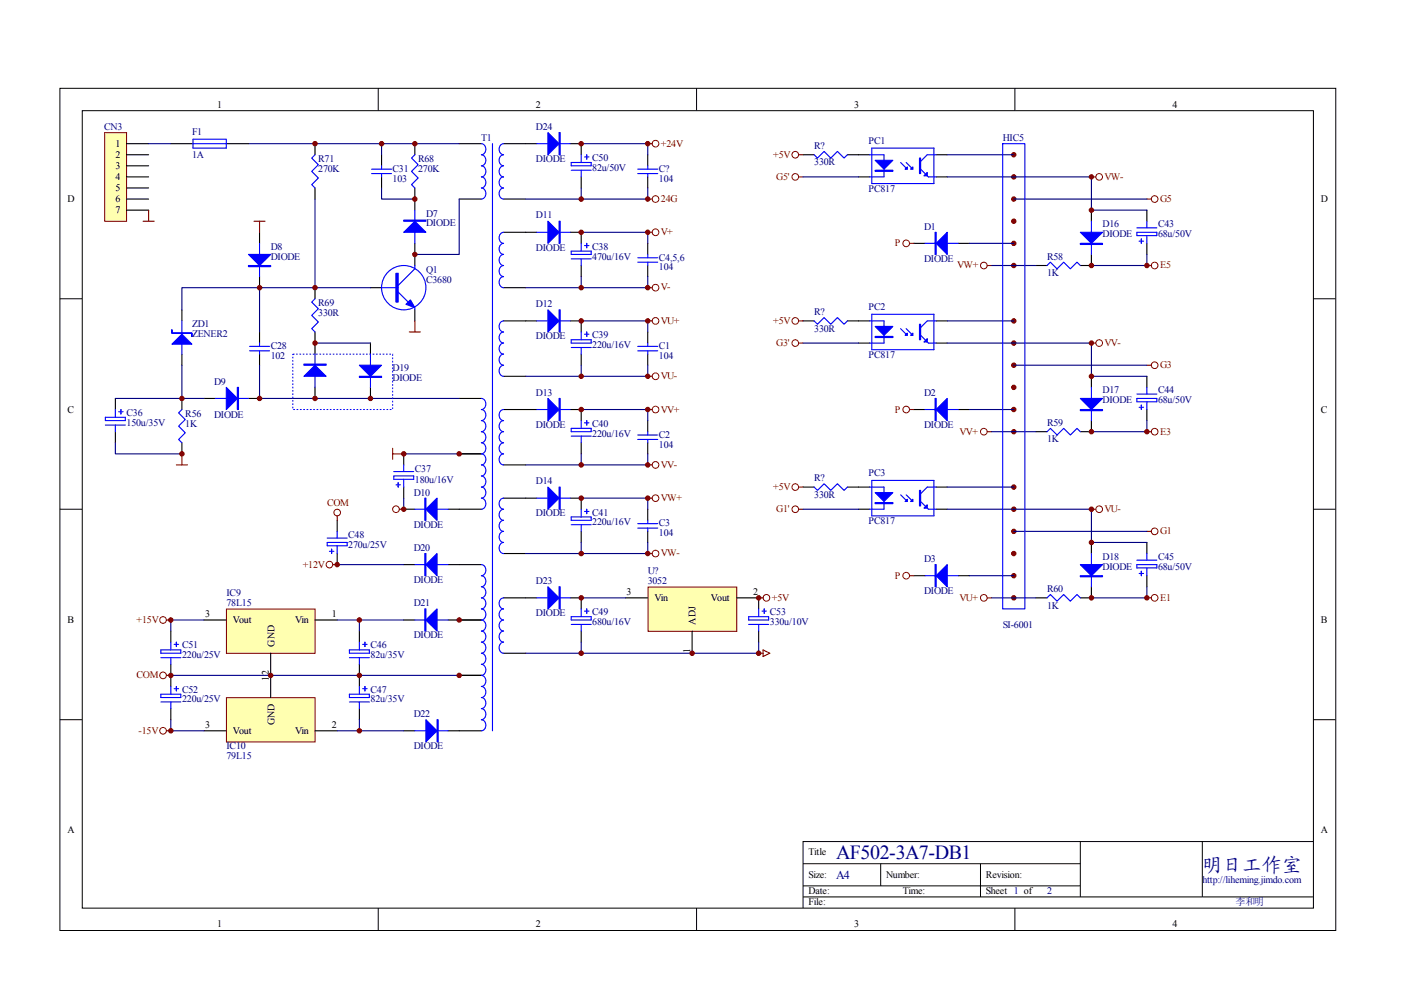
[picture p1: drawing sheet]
<svg xmlns="http://www.w3.org/2000/svg" width="297mm" height="210mm" viewBox="0 0 297 210" stroke-linecap="round" stroke-linejoin="round" font-family="sans-serif">
<g fill="none" stroke="#000" stroke-width=".21">
<path d="M12.7 18.7h270.5v178.6h-270.5zM80.2 18.7v4.7M147.7 18.7v4.7M215.2 18.7v4.7M17.4 23.5h261.1v169h-261.1zM12.7 63.3h4.7M278.4 63.3h4.7M12.7 108h4.7M278.4 108h4.7M12.7 152.6h4.7M278.4 152.6h4.7M229 178.4v11.8"/>
<path d="M254.9 178.4h-84.6v14.1M278.4 178.4h-23.5v11.8M80.2 192.5v4.7M147.7 192.5v4.7M170.3 183.1h58.7M170.3 190.2h108.1M170.3 187.8h58.7M186.7 183.1v4.7M207.9 183.1v7.1M215.2 192.5v4.7"/>
</g>
<path d="M22.3 28.2h4.5v18.7h-4.5z" fill="#ffffb0"/>
<g fill="none" stroke="#800000" stroke-width=".21">
<path d="M22.2 28.1h4.6v18.8h-4.6z"/>
<circle cx="139" cy="30.5" r=".71"/>
<circle cx="139" cy="49.2" r=".71"/>
<circle cx="139" cy="42.2" r=".71"/>
<circle cx="139" cy="79.8" r=".71"/>
<circle cx="139" cy="68" r=".71"/>
<circle cx="139" cy="61" r=".71"/>
<circle cx="139" cy="98.6" r=".71"/>
<circle cx="139" cy="86.8" r=".71"/>
<circle cx="84" cy="108" r=".71"/>
<circle cx="139" cy="105.6" r=".71"/>
<circle cx="139" cy="117.4" r=".71"/>
</g>
<g fill="none" stroke="#000" stroke-width=".23">
<path d="M26.8 30.5h4.7M26.8 32.8h4.7M26.8 35.2h4.7M26.8 37.5h4.7M26.8 39.9h4.7M66.8 30.5v2.3M66.8 39.9v2.3M80.9 32.8v2.4M80.9 37.5v2.4M88 30.5v2.3M88 39.9v4.7M97.4 30.5h4.7"/>
<path d="M106.8 30.5h7M120.9 30.5h2.3v2.3M123.2 37.5v2.4M137.3 32.8v2.4M137.3 37.5v2.4M26.8 42.2h4.7M26.8 44.6h4.7M55 49.3v2.3M55 58.6v2.4M88 51.6v4.7M97.4 42.2h4.7M106.8 42.2h4.7"/>
<path d="M106.8 49.3h7M120.9 49.3h2.3v2.3M123.2 56.3v2.3M137.3 51.6v2.3M137.3 56.3v2.3M38.6 65.7v2.3M38.6 75.1v2.3M55 70.4v2.3M55 75.1v2.3M66.8 61v2.3M66.8 70.4v4.7M78.5 61h2.4"/>
<path d="M78.5 72.7v2.4M88 65.7v2.3M106.8 61h4.7M106.8 79.8h4.7M106.8 68h7M120.9 68h2.3v2.4M123.2 75.1v2.3M137.3 70.4v2.3M137.3 75.1v2.3M24.5 84.5v2.3M24.5 91.5v2.4M38.6 84.5v2.3"/>
<path d="M38.6 93.9v2.3M43.3 84.5h2.3M52.7 84.5h2.3M66.8 82.1v2.4M78.5 82.1v2.4M85.6 96.2v2.4M97.4 84.5h4.7M97.4 96.2h4.7M106.8 98.6h4.7M106.8 86.8h7M120.9 86.8h2.3v2.4M123.2 93.9v2.3"/>
<path d="M137.3 89.2v2.3M137.3 93.9v2.3M85.6 108h2.4M85.6 103.3v2.3M95 108h7.1M97.4 119.7h4.7M106.8 117.4h4.7M106.8 105.6h7M120.9 105.6h2.3v2.4M123.2 112.7v2.3M137.3 108v2.3M137.3 112.7v2.3"/>
<path d="M97.4 131.5h4.7M106.8 138.5h4.7M106.8 126.8h4.7M97.4 143.2h4.7M97.4 154.9h4.7"/>
</g>
<g fill="none" stroke="#00f" stroke-width=".23">
<path d="M66.8 32.8l-.7 .7 1.4 1.4-1.4 1.4 1.4 1.4-1.4 1.5 .7 .7M78.8 35.9h4.2M78.8 36.8h4.2M80.9 35.2v.7M80.9 36.8v.7M88 32.8l-.8 .7 1.5 1.4-1.5 1.4 1.5 1.4-1.5 1.5 .8 .7M102.1 30.5a1.2 1.2 0 0 1 .9 1.1 1.2 1.2 0 0 1-.9 1.2 1.2 1.2 0 0 1 .9 1.2 1.2 1.2 0 0 1-.9 1.2 1.2 1.2 0 0 1 .9 1.1 1.2 1.2 0 0 1-.9 1.2 1.2 1.2 0 0 1 .9 1.2 1.2 1.2 0 0 1-.9 1.2 1.2 1.2 0 0 1 .9 1.1 1.2 1.2 0 0 1-.9 1.2M104.4 30.5v124.4M106.8 30.5a1.21 1.21 0 0 0-1 1.1 1.21 1.21 0 0 0 1 1.2 1.2 1.2 0 0 0-1 1.2 1.2 1.2 0 0 0 1 1.2 1.2 1.2 0 0 0-1 1.1 1.2 1.2 0 0 0 1 1.2 1.2 1.2 0 0 0-1 1.2 1.2 1.2 0 0 0 1 1.2 1.2 1.2 0 0 0-1 1.1 1.2 1.2 0 0 0 1 1.2M113.8 30.5h7.1M121.1 34.5h4.2v.7h-4.2zM121.1 36.1h4.2"/>
<path d="M123.2 32.8v1.7M123.2 36.1v1.4M123.9 33.3h1M124.4 32.8v.9M135.2 35.9h4.3M135.2 36.8h4.3M137.3 35.2v.7M137.3 36.8v.7M55 51.6v7M88 56.3v.7l-3.6 3.5M88 44.6v7M106.8 49.3a1.2 1.2 0 0 0-1 1.1 1.2 1.2 0 0 0 1 1.2 1.2 1.2 0 0 0-1 1.2 1.2 1.2 0 0 0 1 1.1 1.2 1.2 0 0 0-1 1.2 1.2 1.2 0 0 0 1 1.2 1.2 1.2 0 0 0-1 1.2 1.2 1.2 0 0 0 1 1.1 1.2 1.2 0 0 0-1 1.2 1.2 1.2 0 0 0 1 1.2"/>
<path d="M113.8 49.3h7.1M121.1 53.2h4.2v.7h-4.2zM121.1 54.9h4.2M123.2 51.6v1.6M123.2 54.9v1.4M123.9 52.1h1M124.4 51.6v.9M135.2 54.7h4.3M135.2 55.6h4.3M137.3 53.9v.8M137.3 55.6v.7M38.6 68v7.1"/>
<path d="M52.9 73.4h4.2M52.9 74.4h4.2M55 72.7v.7M55 74.4v.7M66.8 63.3l-.7 .7 1.4 1.5-1.4 1.4 1.4 1.4-1.4 1.4 .7 .7M66.8 75.1v7M78.5 75.1v7M80.9 61h3.5M84.4 61.9l2.1 2.1M88 65.2v.5M106.8 68a1.2 1.2 0 0 0-1 1.2 1.2 1.2 0 0 0 1 1.2 1.2 1.2 0 0 0-1 1.2 1.2 1.2 0 0 0 1 1.1 1.2 1.2 0 0 0-1 1.2 1.2 1.2 0 0 0 1 1.2 1.2 1.2 0 0 0-1 1.2 1.2 1.2 0 0 0 1 1.1 1.2 1.2 0 0 0-1 1.2 1.2 1.2 0 0 0 1 1.2M113.8 68h7.1"/>
<path d="M121.1 72h4.2v.7h-4.2zM121.1 73.7h4.2M123.2 70.4v1.6M123.2 73.7v1.4M123.9 70.9h1M124.4 70.4v.9M135.2 73.4h4.3M135.2 74.4h4.3M137.3 72.7v.7M137.3 74.4v.7M22.3 88.5h4.3v.7h-4.3zM22.3 90.1h4.3"/>
<path d="M24.5 86.8v1.7M24.5 90.1v1.4M25.2 87.3h.9M25.6 86.8v1M38.6 86.8l-.7 .7 1.4 1.4-1.4 1.5 1.4 1.4-1.4 1.4 .7 .7M45.6 84.5h7.1M83.5 100h4.2M85.6 98.6v1.4M102.1 84.5a1.2 1.2 0 0 1 .9 1.2 1.2 1.2 0 0 1-.9 1.1 1.2 1.2 0 0 1 .9 1.2 1.2 1.2 0 0 1-.9 1.2 1.2 1.2 0 0 1 .9 1.2 1.2 1.2 0 0 1-.9 1.1 1.2 1.2 0 0 1 .9 1.2 1.2 1.2 0 0 1-.9 1.2 1.2 1.2 0 0 1 .9 1.2 1.2 1.2 0 0 1-.9 1.1M102.1 96.2a1.2 1.2 0 0 1 .9 1.2 1.2 1.2 0 0 1-.9 1.2 1.2 1.2 0 0 1 .9 1.1 1.2 1.2 0 0 1-.9 1.2 1.2 1.2 0 0 1 .9 1.2 1.2 1.2 0 0 1-.9 1.2 1.2 1.2 0 0 1 .9 1.1 1.2 1.2 0 0 1-.9 1.2 1.2 1.2 0 0 1 .9 1.2 1.2 1.2 0 0 1-.9 1.2M106.8 96.2a1.2 1.2 0 0 0-1 1.2 1.2 1.2 0 0 0 1 1.2M106.8 86.8a1.2 1.2 0 0 0-1 1.2 1.2 1.2 0 0 0 1 1.2 1.2 1.2 0 0 0-1 1.2 1.2 1.2 0 0 0 1 1.1 1.2 1.2 0 0 0-1 1.2 1.2 1.2 0 0 0 1 1.2 1.2 1.2 0 0 0-1 1.2 1.2 1.2 0 0 0 1 1.1"/>
<path d="M113.8 86.8h7.1M121.1 90.8h4.2v.7h-4.2zM121.1 92.5h4.2M123.2 89.2v1.6M123.2 92.5v1.4M123.9 89.6h1M124.4 89.2v.9M135.2 92.2h4.3M135.2 93.2h4.3M137.3 91.5v.7M137.3 93.2v.7M83.5 100.9h4.2v.7h-4.2z"/>
<path d="M84 102.8h.9M84.4 102.3v1M85.6 101.6v1.7M88 108h7M102.1 119.7a1.2 1.2 0 0 1 .9 1.2 1.2 1.2 0 0 1-.9 1.2 1.2 1.2 0 0 1 .9 1.1 1.2 1.2 0 0 1-.9 1.2 1.2 1.2 0 0 1 .9 1.2 1.2 1.2 0 0 1-.9 1.2M106.8 105.6a1.2 1.2 0 0 0-1 1.2 1.2 1.2 0 0 0 1 1.2 1.21 1.21 0 0 0-1 1.1 1.21 1.21 0 0 0 1 1.2 1.2 1.2 0 0 0-1 1.2 1.2 1.2 0 0 0 1 1.2 1.2 1.2 0 0 0-1 1.1 1.2 1.2 0 0 0 1 1.2 1.2 1.2 0 0 0-1 1.2 1.2 1.2 0 0 0 1 1.2M113.8 105.6h7.1M121.1 109.6h4.2v.7h-4.2zM121.1 111.3h4.2M123.2 108v1.6M123.2 111.3v1.4M123.9 108.4h1"/>
<path d="M124.4 108v.9M135.2 111h4.3M135.2 112h4.3M137.3 110.3v.7M137.3 112v.7M102.1 126.8a1.2 1.2 0 0 1 .9 1.1 1.2 1.2 0 0 1-.9 1.2 1.2 1.2 0 0 1 .9 1.2 1.2 1.2 0 0 1-.9 1.2 1.2 1.2 0 0 1 .9 1.1 1.2 1.2 0 0 1-.9 1.2 1.2 1.2 0 0 1 .9 1.2 1.2 1.2 0 0 1-.9 1.2 1.2 1.2 0 0 1 .9 1.1 1.2 1.2 0 0 1-.9 1.2 1.2 1.2 0 0 1 .9 1.2 1.2 1.2 0 0 1-.9 1.2 1.2 1.2 0 0 1 .9 1.1 1.2 1.2 0 0 1-.9 1.2 1.2 1.2 0 0 1 .9 1.2 1.2 1.2 0 0 1-.9 1.1 1.2 1.2 0 0 1 .9 1.2 1.2 1.2 0 0 1-.9 1.2 1.2 1.2 0 0 1 .9 1.2 1.2 1.2 0 0 1-.9 1.1 1.2 1.2 0 0 1 .9 1.2 1.2 1.2 0 0 1-.9 1.2 1.2 1.2 0 0 1 .9 1.2 1.2 1.2 0 0 1-.9 1.1M106.8 126.8a1.2 1.2 0 0 0-1 1.1 1.2 1.2 0 0 0 1 1.2 1.2 1.2 0 0 0-1 1.2 1.2 1.2 0 0 0 1 1.2 1.2 1.2 0 0 0-1 1.1 1.2 1.2 0 0 0 1 1.2 1.2 1.2 0 0 0-1 1.2 1.2 1.2 0 0 0 1 1.2 1.2 1.2 0 0 0-1 1.1 1.2 1.2 0 0 0 1 1.2"/>
<circle cx="85.6" cy="61" r="4.7"/>
</g>
<g fill="#00f" stroke="#00f" stroke-width=".23">
<path d="M87 63.6l1 1.6-1.9-.7z"/>
<path d="M85.6 49.3l2.4-2.4 2.3 2.4z"/>
<path d="M48 82.1l2.3 2.4-2.3 2.3z"/>
<path d="M76.2 77.4h4.7l-2.4 2.4z"/>
<path d="M64.4 79.8l2.4-2.4 2.3 2.4z"/>
<path d="M90.3 108l2.4-2.4v4.7z"/>
<path d="M52.7 53.9h4.7l-2.4 2.4z"/>
<path d="M36.4 73l2.2-2.1 2.1 2.1z"/>
<path d="M116.2 28.1l2.3 2.4-2.3 2.3z"/>
<path d="M116.2 46.9l2.3 2.4-2.3 2.3z"/>
<path d="M116.2 65.7l2.3 2.3-2.3 2.4z"/>
<path d="M116.2 84.5l2.3 2.3-2.3 2.4z"/>
<path d="M116.2 103.3l2.3 2.3-2.3 2.4z"/>
<path d="M84 57.9h.4v6.1h-.4z" fill-rule="evenodd"/>
<path d="M85.6 46.7h4.7v.2h-4.7z" fill-rule="evenodd"/>
<path d="M50.3 82.1h.3v4.7h-.3z" fill-rule="evenodd"/>
<path d="M76.2 79.8h4.7v.2h-4.7z" fill-rule="evenodd"/>
<path d="M64.4 77.2h4.7v.2h-4.7z" fill-rule="evenodd"/>
<path d="M90.1 105.6h.2v4.7h-.2z" fill-rule="evenodd"/>
<path d="M52.7 56.3h4.7v.2h-4.7z" fill-rule="evenodd"/>
<path d="M36.4 69.9v.7h4.3v.7v-.7h-4.3z" fill-rule="evenodd"/>
<path d="M118.5 28.1h.3v4.7h-.3z" fill-rule="evenodd"/>
<path d="M118.5 46.9h.3v4.7h-.3z" fill-rule="evenodd"/>
<path d="M118.5 65.7h.3v4.7h-.3z" fill-rule="evenodd"/>
<path d="M118.5 84.5h.3v4.7h-.3z" fill-rule="evenodd"/>
<path d="M118.5 103.3h.3v4.7h-.3z" fill-rule="evenodd"/>
</g>
<g fill="none" stroke="#000080" stroke-width=".23">
<path d="M52.7 30.5h44.7M80.9 39.9v2.3h7.1M80.9 30.5v2.3M123.2 30.5h14.1v2.3M123.2 39.9v2.3M137.3 39.9v2.3h-25.8M66.8 42.2v18.8M97.4 42.2v11.7h-9.4M123.2 49.3h14.1v2.3M123.2 58.6v2.4M137.3 58.6v2.4h-25.8M38.6 77.4v7.1"/>
<path d="M55 77.4v7.1h42.4M55 61v9.4M66.8 72.7h11.7M78.5 61h-39.9v4.7M123.2 68h14.1v2.4M123.2 77.4v2.4M137.3 77.4v2.4h-25.8M24.5 93.9v2.3h14.1M24.5 84.5h18.8M85.6 96.2h11.8M123.2 86.8h14.1v2.4M123.2 96.2v2.4"/>
<path d="M137.3 96.2v2.4h-25.8M85.6 105.6v2.4M123.2 105.6h14.1v2.4M123.2 115v2.4M137.3 115v2.4h-25.8"/>
</g>
<g fill="#800000" stroke="#800000" stroke-width=".21">
<circle cx="88" cy="53.9" r=".47"/>
<circle cx="88" cy="42.2" r=".47"/>
<circle cx="78.5" cy="84.5" r=".47"/>
<circle cx="66.8" cy="84.5" r=".47"/>
<circle cx="38.6" cy="84.5" r=".47"/>
<circle cx="66.8" cy="72.7" r=".47"/>
<circle cx="55" cy="61" r=".47"/>
<circle cx="38.6" cy="96.2" r=".47"/>
<circle cx="66.8" cy="61" r=".47"/>
<circle cx="123.2" cy="30.5" r=".47"/>
<circle cx="123.2" cy="42.2" r=".47"/>
<circle cx="97.4" cy="96.2" r=".47"/>
<circle cx="85.6" cy="96.2" r=".47"/>
<circle cx="85.6" cy="108" r=".47"/>
<circle cx="123.2" cy="49.3" r=".47"/>
<circle cx="123.2" cy="61" r=".47"/>
<circle cx="123.2" cy="68" r=".47"/>
<circle cx="123.2" cy="79.8" r=".47"/>
<circle cx="123.2" cy="86.8" r=".47"/>
<circle cx="123.2" cy="98.6" r=".47"/>
<circle cx="123.2" cy="105.6" r=".47"/>
<circle cx="123.2" cy="117.4" r=".47"/>
</g>
<g fill="none" stroke="#800000" stroke-width=".23">
<path d="M137.3 30.5h1M30.3 46.9h2.4M31.5 44.6v2.3M53.9 46.9h2.3M55 46.9v2.4M137.3 42.2h1M137.3 49.3h1M86.8 70.4h2.3M88 68v2.4M137.3 61h1M137.3 68h1M137.3 79.8h1"/>
<path d="M37.4 98.6h2.3M38.6 96.2v2.4M83.2 95.1v2.3M83.2 96.2h2.4M137.3 98.6h1M137.3 86.8h1M84.7 108h.9M137.3 105.6h1M137.3 117.4h1"/>
</g>
<path d="M137.5 124.6h18.7v9.3h-18.7z" fill="#ffffb0"/>
<path d="M137.4 124.5h18.8v9.4h-18.8z" fill="none" stroke="#800000" stroke-width=".21"/>
<path d="M132.6 126.8h4.7M146.7 133.8v4.7M156.2 126.8h4.7" fill="none" stroke="#000" stroke-width=".23"/>
<path d="M48.1 129.2h18.7v9.3h-18.7z" fill="#ffffb0"/>
<path d="M48 129.1h18.8v9.4h-18.8z" fill="none" stroke="#800000" stroke-width=".21"/>
<path d="M43.3 131.5h4.7M57.4 138.5v4.7M66.8 131.5h4.7" fill="none" stroke="#000" stroke-width=".23"/>
<path d="M48.1 148h18.7v9.3h-18.7z" fill="#ffffb0"/>
<g fill="none" stroke="#800000" stroke-width=".21">
<path d="M48 147.9h18.8v9.4h-18.8z"/>
<circle cx="168.6" cy="32.8" r=".71"/>
<circle cx="168.6" cy="37.5" r=".7"/>
<circle cx="233" cy="37.5" r=".71"/>
<circle cx="192.1" cy="51.6" r=".71"/>
<circle cx="208.6" cy="56.3" r=".71"/>
<circle cx="244.8" cy="56.3" r=".71"/>
<circle cx="244.8" cy="42.2" r=".71"/>
<circle cx="168.6" cy="68" r=".71"/>
<circle cx="168.6" cy="72.7" r=".7"/>
<circle cx="233" cy="72.7" r=".71"/>
<circle cx="244.8" cy="77.4" r=".71"/>
<circle cx="192.1" cy="86.8" r=".7"/>
<circle cx="208.6" cy="91.5" r=".71"/>
<circle cx="244.8" cy="91.5" r=".71"/>
<circle cx="69.8" cy="119.7" r=".7"/>
<circle cx="71.5" cy="108.7" r=".7"/>
<circle cx="168.6" cy="103.3" r=".7"/>
<circle cx="168.6" cy="108" r=".7"/>
<circle cx="233" cy="108" r=".71"/>
<circle cx="244.8" cy="112.7" r=".71"/>
<circle cx="34.6" cy="131.5" r=".7"/>
<circle cx="162.5" cy="126.8" r=".71"/>
<circle cx="192.1" cy="122.1" r=".7"/>
<circle cx="208.6" cy="126.8" r=".71"/>
<circle cx="244.8" cy="126.8" r=".71"/>
<circle cx="34.6" cy="143.2" r=".71"/>
<circle cx="34.6" cy="154.9" r=".7"/>
</g>
<g fill="none" stroke="#000" stroke-width=".23">
<path d="M36.2 30.5h4.7M48 30.5h4.7M170.3 32.8h2.3M179.7 32.8h4.7M182 37.5h2.4M198.5 32.8h2.3M198.5 37.5h2.3M193.8 51.6h2.3M203.2 51.6h2.3M219.6 56.3h2.4M231.4 53.9v2.4h-2.4M231.4 44.6v2.3"/>
<path d="M243.2 44.6v2.3M243.2 51.6v2.3M170.3 68h2.3M179.7 68h4.7M182 72.7h2.4M198.5 68h2.3M198.5 72.7h2.3M231.4 79.8v2.3M243.2 79.8v2.3M193.8 86.8h2.3M203.2 86.8h2.3M219.6 91.5h2.4"/>
<path d="M231.4 89.2v2.3h-2.4M243.2 86.8v2.4M71.5 110.3v2.4M71.5 117.4v2.3M85.6 119.7h2.4M95 119.7h2.4M170.3 103.3h2.3M179.7 103.3h4.7M182 108h2.4M198.5 103.3h2.3M198.5 108h2.3M231.4 115v2.4"/>
<path d="M243.2 115v2.4M36.2 133.8v2.4M76.2 133.8v2.4M85.6 131.5h2.4M95 131.5h2.4M111.5 126.8h2.3M120.9 126.8h2.3v2.3M123.2 133.8v2.4M160.9 126.8v2.3M160.9 133.8v2.4M193.8 122.1h2.3M203.2 122.1h2.3"/>
<path d="M219.6 126.8h2.4M231.4 124.4v2.4h-2.4M243.2 122.1v2.3M36.2 140.9v4.6M36.2 150.2v2.4M43.3 154.9h4.7M57.4 143.2v4.7M66.8 154.9h4.7M76.2 140.9v4.6M76.2 150.2v2.4M85.6 154.9h2.4M95 154.9h2.4"/>
</g>
<g fill="none" stroke="#00f" stroke-width=".23">
<path d="M40.9 29.5h7.1v1.9h-7.1zM40.9 30.5h7.1M172.6 32.8l.7 .7 1.4-1.4 1.4 1.4 1.5-1.4 1.4 1.4 .7-.7M184.4 32.8h3v4.7h-3M184.8 31.4h13.2v7.5h-13.2zM191 34.5l1.4 1.4M192.1 34.5l1.4 1.4M195.2 35.9l1.6 1.6h1.7M198.5 32.8h-1.9l-1.4 1.4M212.6 30.5h4.7v98.6h-4.7zM196.1 51.6h7.1M222 56.3l.7-.7 1.4 1.4 1.4-1.4 1.4 1.4 1.4-1.4 .7 .7"/>
<path d="M231.4 46.9v7M241 49.3h4.3v.7h-4.3zM241 48.3h4.3M241.5 51.1h1M242 50.7v.9M243.2 46.9v1.4M243.2 50v1.6M172.6 68l.7 .7 1.4-1.4 1.4 1.4 1.5-1.4 1.4 1.4 .7-.7M184.4 68h3v4.7h-3M184.8 66.6h13.2v7.5h-13.2zM191 69.7l1.4 1.4M192.1 69.7l1.4 1.4"/>
<path d="M195.2 71.1l1.6 1.6h1.7M198.5 68h-1.9l-1.4 1.5M196.1 86.8h7.1M222 91.5l.7-.7 1.4 1.4 1.4-1.4 1.4 1.4 1.4-1.4 .7 .7M231.4 82.1v7.1M241 84.5h4.3v.7h-4.3zM241 83.5h4.3M241.5 86.4h1M242 85.9v.9M243.2 82.1v1.4M243.2 85.2v1.6M69.4 115h4.2v.7h-4.2z"/>
<path d="M69.4 114.1h4.2M69.8 116.9h1M70.3 116.4v1M71.5 112.7v1.4M71.5 115.7v1.7M88 119.7h7M172.6 103.3l.7 .7 1.4-1.4 1.4 1.4 1.5-1.4 1.4 1.4 .7-.7M184.4 103.3h3v4.7h-3M184.8 101.9h13.2v7.5h-13.2zM191 104.9l1.4 1.4M192.1 104.9l1.4 1.4M195.2 106.3l1.6 1.7h1.7"/>
<path d="M198.5 103.3h-1.9l-1.4 1.4M231.4 117.4v7M241 119.7h4.3v.7h-4.3zM241 118.8h4.3M243.2 117.4v1.4M34.1 139.4h4.2M34.1 137.8h4.2v.7h-4.2zM36.2 136.2v1.6M36.2 139.4v1.5M36.9 136.6h1M37.4 136.2v.9M74.1 137.8h4.2v.7h-4.2z"/>
<path d="M74.1 139.4h4.2M76.2 136.2v1.6M76.2 139.4v1.5M76.9 136.6h.9M77.4 136.2v.9M88 131.5h7M113.8 126.8h7.1M121.1 130.8h4.2v.7h-4.2zM121.1 132.4h4.2M123.2 129.1v1.7M123.2 132.4v1.4M123.9 129.6h1"/>
<path d="M124.4 129.1v.9M158.7 130.8h4.3v.7h-4.3zM158.7 132.4h4.3M160.9 129.1v1.7M160.9 132.4v1.4M161.6 129.6h.9M162 129.1v.9M196.1 122.1h7.1M222 126.8l.7-.7 1.4 1.4 1.4-1.4 1.4 1.4 1.4-1.4 .7 .7M241.5 121.6h1M242 121.1v1M243.2 120.4v1.7"/>
<path d="M34.1 148.8h4.2M34.1 147.2h4.2v.7h-4.2zM36.2 145.5v1.7M36.2 148.8v1.4M36.9 146h1M37.4 145.5v1M74.1 147.2h4.2v.7h-4.2zM74.1 148.8h4.2M76.2 145.5v1.7M76.2 148.8v1.4M76.9 146h.9M77.4 145.5v1"/>
<path d="M88 154.9h7"/>
</g>
<g fill="#00f" stroke="#00f" stroke-width=".23">
<path d="M90.3 119.7l2.4-2.3v4.7z"/>
<path d="M90.3 131.5l2.4-2.4v4.7z"/>
<path d="M90.3 152.6l2.4 2.3-2.4 2.4z"/>
<path d="M116.2 124.4l2.3 2.4-2.3 2.3z"/>
<path d="M185.5 34h3.8l-1.9 1.9z"/>
<path d="M193.5 35.4v.5h-.4z"/>
<path d="M192.4 35.4v.5h-.5z"/>
<path d="M195.9 37.3l.7-.7v.7z"/>
<path d="M198.5 51.6l2.3-2.3v4.6z"/>
<path d="M229 49.3h4.8l-2.4 2.3z"/>
<path d="M185.5 69.2h3.8l-1.9 1.9z"/>
<path d="M193.1 71.1l.4-.5v.5z"/>
<path d="M191.9 71.1l.5-.5v.5z"/>
<path d="M195.9 72.5l.7-.7v.7z"/>
<path d="M198.5 86.8l2.3-2.3v4.7z"/>
<path d="M229 84.5h4.8l-2.4 2.3z"/>
<path d="M185.5 104.4h3.8l-1.9 1.9z"/>
<path d="M193.5 105.9v.4h-.4z"/>
<path d="M192.4 105.9v.4h-.5z"/>
<path d="M195.9 107.7l.7-.7v.7z"/>
<path d="M198.5 122.1l2.3-2.4v4.7z"/>
<path d="M229 119.7h4.8l-2.4 2.4z"/>
<path d="M90.1 117.4h.2v4.7h-.2z" fill-rule="evenodd"/>
<path d="M90.1 129.1h.2v4.7h-.2z" fill-rule="evenodd"/>
<path d="M92.7 152.6h.2v4.7h-.2z" fill-rule="evenodd"/>
<path d="M118.5 124.4h.3v4.7h-.3z" fill-rule="evenodd"/>
<path d="M185.5 36.1h3.8v.2h-3.8z" fill-rule="evenodd"/>
<path d="M195 33.5h.2v3.3h-.2z" fill-rule="evenodd"/>
<path d="M198.2 49.3h.3v4.6h-.3z" fill-rule="evenodd"/>
<path d="M229 51.6h4.8v.2h-4.8z" fill-rule="evenodd"/>
<path d="M185.5 71.3h3.8v.3h-3.8z" fill-rule="evenodd"/>
<path d="M195 68.7h.2v3.3h-.2z" fill-rule="evenodd"/>
<path d="M198.2 84.5h.3v4.7h-.3z" fill-rule="evenodd"/>
<path d="M229 86.8h4.8v.3h-4.8z" fill-rule="evenodd"/>
<path d="M185.5 106.6h3.8v.2h-3.8z" fill-rule="evenodd"/>
<path d="M195 104h.2v3.3h-.2z" fill-rule="evenodd"/>
<path d="M198.2 119.7h.3v4.7h-.3z" fill-rule="evenodd"/>
<path d="M229 122.1h4.8v.2h-4.8z" fill-rule="evenodd"/>
</g>
<g fill="#800000" stroke="#800000" stroke-width=".21">
<circle cx="97.4" cy="131.5" r=".47"/>
<circle cx="36.2" cy="154.9" r=".47"/>
<circle cx="97.4" cy="143.2" r=".47"/>
<circle cx="57.4" cy="143.2" r=".47"/>
<circle cx="76.2" cy="143.2" r=".47"/>
<circle cx="76.2" cy="131.5" r=".47"/>
<circle cx="71.5" cy="119.7" r=".47"/>
<circle cx="36.2" cy="131.5" r=".47"/>
<circle cx="76.2" cy="154.9" r=".47"/>
<circle cx="146.7" cy="138.5" r=".47"/>
<circle cx="123.2" cy="126.8" r=".47"/>
<circle cx="123.2" cy="138.5" r=".47"/>
<circle cx="160.9" cy="138.5" r=".47"/>
<circle cx="160.9" cy="126.8" r=".47"/>
<circle cx="137.3" cy="49.3" r=".47"/>
<circle cx="137.3" cy="61" r=".47"/>
<circle cx="137.3" cy="68" r=".47"/>
<circle cx="137.3" cy="79.8" r=".47"/>
<circle cx="137.3" cy="86.8" r=".47"/>
<circle cx="137.3" cy="98.6" r=".47"/>
<circle cx="137.3" cy="105.6" r=".47"/>
<circle cx="137.3" cy="117.4" r=".47"/>
<circle cx="137.3" cy="30.5" r=".47"/>
<circle cx="137.3" cy="42.2" r=".47"/>
<circle cx="214.9" cy="32.8" r=".47"/>
<circle cx="214.9" cy="37.5" r=".47"/>
<circle cx="214.9" cy="42.2" r=".47"/>
<circle cx="214.9" cy="46.9" r=".47"/>
<circle cx="214.9" cy="51.6" r=".47"/>
<circle cx="214.9" cy="56.3" r=".47"/>
<circle cx="231.4" cy="44.6" r=".47"/>
<circle cx="231.4" cy="37.5" r=".47"/>
<circle cx="231.4" cy="56.3" r=".47"/>
<circle cx="243.2" cy="56.3" r=".47"/>
<circle cx="214.9" cy="68" r=".47"/>
<circle cx="214.9" cy="72.7" r=".47"/>
<circle cx="214.9" cy="77.4" r=".47"/>
<circle cx="214.9" cy="82.1" r=".47"/>
<circle cx="214.9" cy="86.8" r=".47"/>
<circle cx="214.9" cy="91.5" r=".47"/>
<circle cx="231.4" cy="91.5" r=".47"/>
<circle cx="231.4" cy="79.8" r=".47"/>
<circle cx="214.9" cy="103.3" r=".47"/>
<circle cx="214.9" cy="108" r=".47"/>
<circle cx="214.9" cy="112.7" r=".47"/>
<circle cx="214.9" cy="117.4" r=".47"/>
<circle cx="214.9" cy="122.1" r=".47"/>
<circle cx="214.9" cy="126.8" r=".47"/>
<circle cx="231.4" cy="126.8" r=".47"/>
<circle cx="231.4" cy="115" r=".47"/>
<circle cx="243.2" cy="91.5" r=".47"/>
<circle cx="243.2" cy="126.8" r=".47"/>
<circle cx="231.4" cy="72.7" r=".47"/>
<circle cx="231.4" cy="108" r=".47"/>
<circle cx="36.2" cy="143.2" r=".47"/>
<circle cx="88" cy="30.5" r=".47"/>
<circle cx="66.8" cy="30.5" r=".47"/>
<circle cx="80.9" cy="30.5" r=".47"/>
<circle cx="55" cy="84.5" r=".47"/>
</g>
<g fill="none" stroke="#800000" stroke-width=".23">
<path d="M169.3 32.8h1M169.3 37.5h1M231.4 37.5h.9M192.8 51.6h1M209.3 56.3h.9M243.2 42.2h.9M243.2 56.3h.9M169.3 68h1M169.3 72.7h1M231.4 72.7h.9M243.2 77.4h.9M192.8 86.8h1"/>
<path d="M209.3 91.5h.9M243.2 91.5h.9M70.5 119.7h1M71.5 109.4v.9M169.3 103.3h1M169.3 108h1M231.4 108h.9M243.2 112.7h.9M35.3 131.5h.9M160.9 138.5h.9M160.9 126.8h.9M161.8 137.8l1.4 .7-1.4 .7z"/>
<path d="M192.8 122.1h1M209.3 126.8h.9M243.2 126.8h.9M35.3 154.9h.9M35.3 143.2h.9"/>
</g>
<g fill="none" stroke="#000080" stroke-width=".23">
<path d="M31.5 30.5h4.7M170.3 37.5h11.7M200.8 37.5h30.6v7.1h11.8M200.8 32.8h14.1M205.5 51.6h9.4M210.2 56.3h9.4M214.9 42.2h28.3M243.2 53.9v2.4h-11.8M170.3 72.7h11.7M200.8 72.7h30.6v7.1h11.8M200.8 68h14.1M214.9 77.4h28.3"/>
<path d="M205.5 86.8h9.4M210.2 91.5h9.4M243.2 89.2v2.3h-11.8M71.5 119.7h14.1M170.3 108h11.7M200.8 108h30.6v7h11.8M200.8 103.3h14.1M214.9 112.7h28.3M43.3 131.5h-7.1v2.3M71.5 131.5h14.1M76.2 131.5v2.3M123.2 126.8h9.4"/>
<path d="M123.2 136.2v2.3M160.9 136.2v2.3h-49.4M205.5 122.1h9.4M210.2 126.8h9.4M243.2 124.4v2.4h-11.8M36.2 152.6v2.3h7.1M36.2 143.2h61.2M71.5 154.9h14.1M76.2 152.6v2.3"/>
</g>
<path d="M62.1 75.1h21.1v11.7h-21.1v-11.7" fill="none" stroke="#00f" stroke-width=".21" stroke-dasharray=".4 .4 .4 .4 .4 .4 .4 .4" stroke-linecap="butt"/>
<g font-size="4.2" fill="#000080">
<text x="177.3" y="182">AF502-3A7-DB1</text>
<text x="254.9" y="184.9">明日工作室</text>
</g>
<text font-size="2.5" fill="#000080" x="177.3" y="186.3">A4</text>
<g font-size="2.1">
<text x="46.1" y="22.9">1</text>
<text x="113.6" y="22.9">2</text>
<text x="181.1" y="22.9">3</text>
<text x="248.6" y="22.9">4</text>
<text x="24.5" y="31.1">1</text>
<text x="24.5" y="33.5">2</text>
<text x="24.5" y="35.7">3</text>
<text x="24.5" y="38.1">4</text>
<text x="24.5" y="40.5">5</text>
<text x="14.3" y="42.8">D</text>
<text x="24.5" y="42.8">6</text>
<text x="24.5" y="45.1">7</text>
<text x="280.1" y="42.8">D</text>
<text x="14.3" y="87.5">C</text>
<text x="280.1" y="87.5">C</text>
<text x="43.5" y="130.9">3</text>
<text x="70.4" y="130.9">1</text>
<text x="132.8" y="126.2">3</text>
<text x="138.8" y="127.4">Vin</text>
<text x="150.7" y="127.4">Vout</text>
<text x="159.7" y="126.2">2</text>
<text x="14.3" y="132.1">B</text>
<text x="49.4" y="132.1">Vout</text>
<text x="58.2" y="137.1" transform="rotate(-90 58.2 137.1)">GND</text>
<text x="62.6" y="132.1">Vin</text>
<text x="147.5" y="132.4" transform="rotate(-90 147.5 132.4)">ADJ</text>
<text x="280.1" y="132.1">B</text>
<text x="57" y="143.2" transform="rotate(-90 57 143.2)">2</text>
<text x="146.3" y="138.5" transform="rotate(-90 146.3 138.5)">1</text>
<text x="57" y="144.4" transform="rotate(-90 57 144.4)">1</text>
<text x="43.5" y="154.4">3</text>
<text x="49.4" y="155.5">Vout</text>
<text x="58.2" y="153.8" transform="rotate(-90 58.2 153.8)">GND</text>
<text x="62.6" y="155.5">Vin</text>
<text x="70.4" y="154.4">2</text>
<text x="14.3" y="176.7">A</text>
<text x="280.1" y="176.7">A</text>
<text x="171.4" y="181.4">Title</text>
<text x="171.4" y="186.1">Size:</text>
<text x="171.4" y="189.6">Date:</text>
<text x="171.4" y="192">File:</text>
<text x="187.9" y="186.1">Number:</text>
<text x="191.4" y="189.6">Time:</text>
<text x="209" y="186.1">Revision:</text>
<text x="209" y="189.6">Sheet 1 of</text>
<text x="46.1" y="196.6">1</text>
<text x="113.6" y="196.6">2</text>
<text x="181.1" y="196.6">3</text>
<text x="248.6" y="196.6">4</text>
</g>
<g font-size="2.1" fill="#000080">
<text x="22.1" y="27.5">CN3</text>
<text x="40.7" y="28.7">F1</text>
<text x="102" y="29.9">T1</text>
<text x="113.6" y="27.5">D24</text>
<text x="212.6" y="29.9">HIC5</text>
<text x="40.7" y="33.5">1A</text>
<text x="67.5" y="34.4">R71</text>
<text x="88.6" y="34.4">R68</text>
<text x="113.6" y="34.4">DIODE</text>
<text x="125.6" y="34.1">C50</text>
<text x="172.6" y="31.5">R?</text>
<text x="172.6" y="35.1">330R</text>
<text x="184.1" y="30.6">PC1</text>
<text x="67.5" y="36.5">270K</text>
<text x="83.2" y="36.5">C31</text>
<text x="83.2" y="38.6">103</text>
<text x="88.6" y="36.5">270K</text>
<text x="125.6" y="36.3">82u/50V</text>
<text x="139.7" y="36.5">C?</text>
<text x="139.7" y="38.6">104</text>
<text x="184.1" y="40.7">PC817</text>
<text x="90.3" y="45.9">D7</text>
<text x="113.6" y="46.3">D11</text>
<text x="57.4" y="52.9">D8</text>
<text x="90.3" y="48">DIODE</text>
<text x="113.6" y="53.2">DIODE</text>
<text x="125.6" y="52.9">C38</text>
<text x="195.9" y="48.7">D1</text>
<text x="233.8" y="48.2">D16</text>
<text x="233.8" y="50.3">DIODE</text>
<text x="245.5" y="48.2">C43</text>
<text x="245.5" y="50.3">68u/50V</text>
<text x="57.4" y="55">DIODE</text>
<text x="90.3" y="57.8">Q1</text>
<text x="90.3" y="60">C3680</text>
<text x="125.6" y="55">470u/16V</text>
<text x="139.7" y="55.3">C4,5,6</text>
<text x="139.7" y="57.3">104</text>
<text x="195.9" y="55.5">DIODE</text>
<text x="222" y="55">R58</text>
<text x="222" y="58.5">1K</text>
<text x="67.5" y="64.9">R69</text>
<text x="113.6" y="65.1">D12</text>
<text x="184.1" y="65.8">PC2</text>
<text x="40.7" y="69.4">ZD1</text>
<text x="40.7" y="71.5">ZENER2</text>
<text x="67.5" y="67">330R</text>
<text x="113.6" y="71.9">DIODE</text>
<text x="125.6" y="71.7">C39</text>
<text x="172.6" y="66.7">R?</text>
<text x="172.6" y="70.3">330R</text>
<text x="57.4" y="74">C28</text>
<text x="57.4" y="76.1">102</text>
<text x="125.6" y="73.8">220u/16V</text>
<text x="139.7" y="74">C1</text>
<text x="139.7" y="76.1">104</text>
<text x="184.1" y="76">PC817</text>
<text x="45.4" y="81.5">D9</text>
<text x="83.2" y="78.8">D19</text>
<text x="83.2" y="80.9">DIODE</text>
<text x="113.6" y="83.9">D13</text>
<text x="195.9" y="83.9">D2</text>
<text x="233.8" y="83.4">D17</text>
<text x="245.5" y="83.4">C44</text>
<text x="26.8" y="88.2">C36</text>
<text x="39.3" y="88.4">R56</text>
<text x="45.4" y="88.6">DIODE</text>
<text x="233.8" y="85.5">DIODE</text>
<text x="245.5" y="85.5">68u/50V</text>
<text x="26.8" y="90.3">150u/35V</text>
<text x="39.3" y="90.5">1K</text>
<text x="113.6" y="90.7">DIODE</text>
<text x="125.6" y="90.5">C40</text>
<text x="125.6" y="92.6">220u/16V</text>
<text x="139.7" y="92.8">C2</text>
<text x="139.7" y="94.9">104</text>
<text x="195.9" y="90.7">DIODE</text>
<text x="222" y="90.3">R59</text>
<text x="222" y="93.7">1K</text>
<text x="88" y="100.1">C37</text>
<text x="184.1" y="101">PC3</text>
<text x="87.7" y="105.1">D10</text>
<text x="88" y="102.5">180u/16V</text>
<text x="113.6" y="102.7">D14</text>
<text x="172.6" y="102">R?</text>
<text x="172.6" y="105.5">330R</text>
<text x="73.8" y="114">C48</text>
<text x="87.7" y="111.9">DIODE</text>
<text x="113.6" y="109.5">DIODE</text>
<text x="125.6" y="109.3">C41</text>
<text x="125.6" y="111.4">220u/16V</text>
<text x="139.7" y="111.6">C3</text>
<text x="139.7" y="113.7">104</text>
<text x="184.1" y="111.2">PC817</text>
<text x="73.8" y="116.1">270u/25V</text>
<text x="87.7" y="116.8">D20</text>
<text x="195.9" y="119.1">D3</text>
<text x="233.8" y="118.6">D18</text>
<text x="245.5" y="118.6">C45</text>
<text x="87.7" y="123.6">DIODE</text>
<text x="113.6" y="123.9">D23</text>
<text x="137.3" y="121.8">U?</text>
<text x="137.3" y="123.9">3052</text>
<text x="195.9" y="125.9">DIODE</text>
<text x="222" y="125.5">R60</text>
<text x="233.8" y="120.7">DIODE</text>
<text x="245.5" y="120.7">68u/50V</text>
<text x="48" y="126.4">IC9</text>
<text x="48" y="128.5">78L15</text>
<text x="87.7" y="128.5">D21</text>
<text x="113.6" y="130.7">DIODE</text>
<text x="125.6" y="130.4">C49</text>
<text x="163.2" y="130.4">C53</text>
<text x="222" y="129">1K</text>
<text x="38.6" y="137.4">C51</text>
<text x="78.6" y="137.4">C46</text>
<text x="87.7" y="135.3">DIODE</text>
<text x="125.6" y="132.5">680u/16V</text>
<text x="163.2" y="132.5">330u/10V</text>
<text x="212.6" y="133.2">SI-6001</text>
<text x="38.6" y="139.5">220u/25V</text>
<text x="78.6" y="139.5">82u/35V</text>
<text x="38.6" y="146.8">C52</text>
<text x="38.6" y="148.9">220u/25V</text>
<text x="78.6" y="146.8">C47</text>
<text x="78.6" y="148.9">82u/35V</text>
<text x="87.7" y="152">D22</text>
<text x="48" y="158.8">IC10</text>
<text x="48" y="161">79L15</text>
<text x="87.7" y="158.8">DIODE</text>
<text x="222" y="189.6">2</text>
<text x="254.9" y="187.3">http://liheming.jimdo.com</text>
<text x="262" y="192">李和明</text>
</g>
<g font-size="2.1" fill="#800000">
<text x="140.1" y="31.1">+24V</text>
<text x="163.9" y="33.5">+5V</text>
<text x="164.6" y="38.1">G5'</text>
<text x="234.2" y="38.1">VW-</text>
<text x="140.1" y="42.8">24G</text>
<text x="246" y="42.8">G5</text>
<text x="140.1" y="49.9">V+</text>
<text x="189.7" y="52.2">P</text>
<text x="202.9" y="56.9">VW+</text>
<text x="246" y="56.9">E5</text>
<text x="140.1" y="61.6">V-</text>
<text x="140.1" y="68.7">VU+</text>
<text x="163.9" y="68.7">+5V</text>
<text x="164.6" y="73.3">G3'</text>
<text x="234.2" y="73.3">VV-</text>
<text x="140.1" y="80.4">VU-</text>
<text x="246" y="78.1">G3</text>
<text x="140.1" y="87.5">VV+</text>
<text x="189.7" y="87.5">P</text>
<text x="203.5" y="92.1">VV+</text>
<text x="246" y="92.1">E3</text>
<text x="140.1" y="99.2">VV-</text>
<text x="69.3" y="107.4">COM</text>
<text x="140.1" y="106.2">VW+</text>
<text x="163.9" y="103.9">+5V</text>
<text x="164.6" y="108.6">G1'</text>
<text x="234.2" y="108.6">VU-</text>
<text x="246" y="113.3">G1</text>
<text x="140.1" y="118">VW-</text>
<text x="64.2" y="120.3">+12V</text>
<text x="189.7" y="122.7">P</text>
<text x="163.7" y="127.4">+5V</text>
<text x="203.5" y="127.4">VU+</text>
<text x="246" y="127.4">E1</text>
<text x="29" y="132.1">+15V</text>
<text x="29" y="143.8">COM</text>
<text x="29.4" y="155.5">-15V</text>
</g>
</svg>
